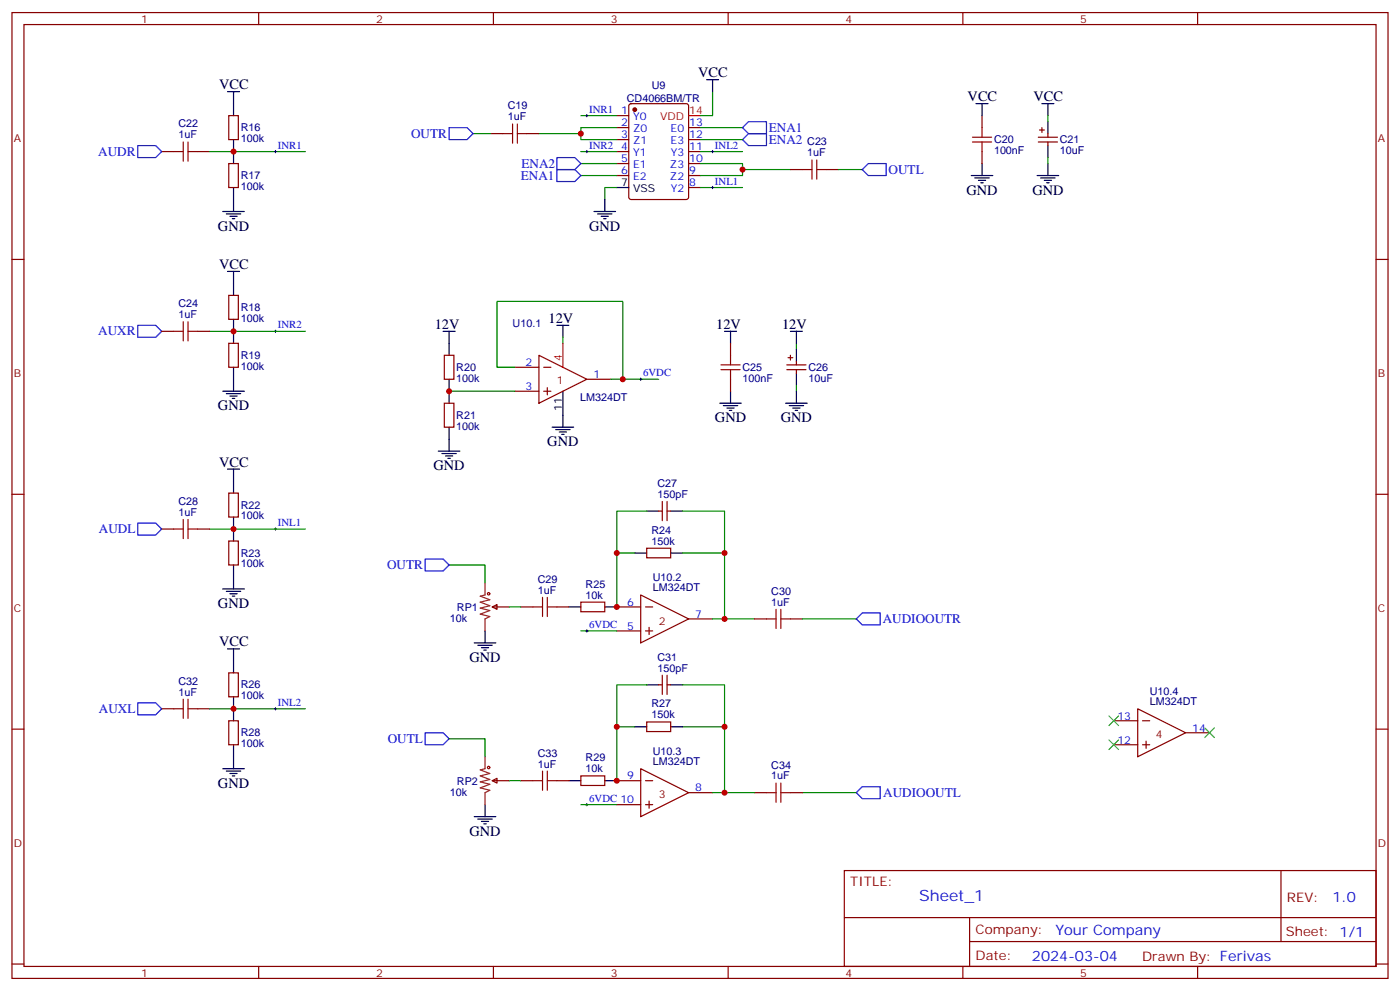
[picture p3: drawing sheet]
<svg xmlns="http://www.w3.org/2000/svg" width="412mm" height="292mm" viewBox="0 0 412 292" stroke-linecap="round" stroke-linejoin="round" font-family="sans-serif">
<g fill="none" stroke="#870000" stroke-width=".35">
<path d="M3.5 3.7h405.4v284.3h-405.4zM7.1 7.2h398.2v277.3h-398.2zM76.2 3.7v3.5M145.3 3.7v3.5M214.5 3.7v3.5M283.6 3.7v3.5M352.8 3.7v3.5M67.4 34h2.8v7.1h-2.8zM144.6 39.3h3.6M155.2 39.3h3.5M181.7 34h3.5M181.7 37.6h3.5"/>
<path d="M185.4 30.7l.5-.2h16.2l.7 .4v27.1l-.4 .7h-16.5l-.6-.4-.1-27.1zM202.8 37.6h3.6M289.3 34v3.6M306.2 38.3h1.4M306.9 37.6v1.4M308.7 39.3v1.1M47.6 44.6h3.6M58.2 44.6h3.5M67.4 48.2h2.8v7h-2.8zM181.7 41.1h3.5M181.7 44.6h3.5M181.7 48.2h3.5"/>
<path d="M181.7 51.7h3.5M202.8 41.1h3.6M202.8 44.6h3.6M202.8 48.2h3.6M202.8 51.7h3.6M202.8 55.2h3.6M232.8 49.9h3.6M243.4 49.9h3.5M289.3 44.6v3.6M305.9 40.4h5.6M305.9 41.8h5.6M308.7 41.8v1.1"/>
<path d="M3.5 76.4h3.6M405.3 76.4h3.6M47.6 97.5h3.6M58.2 97.5h3.5M67.4 87h2.8v7h-2.8zM67.4 101.1h2.8v7h-2.8zM130.9 104.6h2.8v7.1h-2.8zM130.9 118.7h2.8v7.1h-2.8zM151.7 108.1h7M151.7 115.2h7M158.7 104.6l14.2 7.1-14.2 7zM160.2 108.1h2.1"/>
<path d="M160.2 115.2h2.1M161.2 114.1v2.1M172.9 111.7h7M215.2 101.1v3.5M215.2 111.7v3.5M231.8 107.4h5.6M231.8 108.8h5.6M232.1 105.3h1.4M232.8 104.6v1.4M234.6 106.4v1M234.6 108.8v1.1M3.5 145.5h3.6"/>
<path d="M47.6 155.8h3.6M58.2 155.8h3.5M67.4 159.3h2.8v7h-2.8zM67.4 145.2h2.8v7h-2.8zM194 150.5h1.1M195.1 147.6v5.7M196.5 147.6v5.7M196.5 150.5h1.1M405.3 145.5h3.6M145 178.7l1.4-.7v1.4zM145 178.7h4.9M153.5 178.7h3.5"/>
<path d="M164 178.7h3.6M171.1 177.3h7.1v2.8h-7.1zM181.7 178.7h7M188.7 175.2l14.1 7-14.1 7.1zM190.1 178.7h2.2M190.5 161.4h7.1v2.8h-7.1zM67.4 198.1h2.8v7h-2.8zM181.7 185.7h7M190.1 185.7h2.2M191.2 184.7v2.1M195.1 198.8v5.6M196.5 198.8v5.6"/>
<path d="M202.8 182.2h7.1M222.2 182.2h3.6M232.8 182.2h3.6M3.5 214.7h3.6M47.6 208.7h3.6M58.2 208.7h3.5M67.4 212.2h2.8v7.1h-2.8zM190.5 212.5h7.1v2.9h-7.1zM194 201.6h1.1M196.5 201.6h1.1M328.1 219.3h7M328.1 212.2h7"/>
<path d="M335.1 208.7l14.1 7-14.1 7.1zM336.5 219.3h2.2M336.5 212.2h2.2M337.6 218.2v2.1M349.2 215.7h7.1M405.3 214.7h3.6M145 229.8l1.4-.7v1.4zM145 229.8h4.9M153.5 229.8h3.5M164 229.8h3.6M171.1 228.4h7.1v2.8h-7.1zM181.7 229.8h7"/>
<path d="M181.7 236.9h7M188.7 226.3l14.1 7.1-14.1 7zM190.1 229.8h2.2M190.1 236.9h2.2M191.2 235.8v2.1M202.8 233.4h7.1M222.2 233.4h3.6M232.8 233.4h3.6M248.7 256.3h156.6v28.2h-156.6zM377.3 256.3v20.9M248.7 270.1h156.5M285.6 277.2h119.6"/>
<path d="M285.6 270.1v14.2M3.5 283.8h3.6M76.2 284.5v3.5M145.3 284.5v3.5M214.5 284.5v3.5M283.6 284.5v3.5M352.8 284.5v3.5M405.3 283.8h3.6"/>
</g>
<circle cx="187" cy="32.3" r=".53" fill="#870000" stroke="#870000" stroke-width=".35"/>
<g fill="none" stroke="#000" stroke-width=".35">
<path d="M67 27h3.6M68.8 27v7M208.1 23.5h3.6M209.9 23.5v3.5M287.5 30.5h3.5M289.3 30.5v3.5M306.9 30.5h3.5M308.7 30.5v3.5M308.7 35.8v3.5M68.8 41.1v7.1M68.8 55.2v7.1M178.2 58.7v3.6"/>
<path d="M181.7 55.2h3.5M286.1 51.7h6.4M287.2 52.4h4.2M288.2 53.1h2.1M288.9 53.8h.7M289.3 48.2v3.5M305.5 51.7h6.4M306.6 52.4h4.2M307.6 53.1h2.1M308.3 53.8h.7M308.7 42.9v3.5M308.7 48.2v3.5"/>
<path d="M65.6 62.3h6.4M66.7 63h4.2M67 79.9h3.6M67.7 63.7h2.1M68.4 64.4h.7M68.8 79.9v7.1M175 62.3h6.3M176 63h4.3M177.1 63.7h2.1M177.8 64.4h.7M68.8 94v7.1M130.5 97.5h3.6"/>
<path d="M132.3 97.5v7.1M164 95.8h3.6M165.8 95.8v3.5M213.4 97.5h3.6M215.2 97.5v3.6M232.8 97.5h3.6M234.6 97.5v3.6M65.6 115.2h6.4M66.7 115.9h4.2M67.7 116.6h2.1M68.4 117.3h.7M68.8 108.1v7.1"/>
<path d="M132.3 111.7v7M165.8 115.2v10.6M212 118.7h6.4M213.1 119.4h4.2M215.2 115.2v3.5M231.4 118.7h6.4M232.5 119.4h4.2M234.6 102.8v3.6M234.6 109.9v3.5M234.6 115.2v3.5M67 138.1h3.6M68.8 138.1v7.1"/>
<path d="M129.1 132.8h6.4M130.2 133.5h4.2M131.2 134.2h2.1M131.9 134.9h.7M132.3 125.8v7M162.6 125.8h6.4M163.7 126.5h4.2M164.7 127.2h2.2M165.5 127.9h.7M214.1 120.1h2.2M214.8 120.8h.7M233.5 120.1h2.2"/>
<path d="M234.2 120.8h.7M68.8 152.2v7.1M190.5 150.5h3.5M197.6 150.5h3.5M65.6 173.4h6.4M66.7 174.1h4.2M67.7 174.8h2.1M68.4 175.5h.7M68.8 166.3v7.1M167.6 178.7h3.5M178.2 178.7h3.5M187 162.8h3.5"/>
<path d="M197.6 162.8h3.5M67 191h3.6M68.8 191v7.1M139.7 189.3h6.3M140.8 190h4.2M141.8 190.7h2.1M142.5 191.4h.7M142.9 185.7v3.6M68.8 205.1v7.1M68.8 219.3v7M187 214h3.5M190.5 201.6h3.5"/>
<path d="M197.6 214h3.5M197.6 201.6h3.5M65.6 226.3h6.4M66.7 227h4.2M67.7 227.7h2.1M68.4 228.4h.7M142.9 236.9v3.5M167.6 229.8h3.5M178.2 229.8h3.5M139.7 240.4h6.3M140.8 241.1h4.2M141.8 241.8h2.1"/>
<path d="M142.5 242.5h.7"/>
</g>
<path d="M202.8 34h3.6M165.8 101.1v7" fill="none" stroke="#f00" stroke-width=".35"/>
<g fill="none" stroke="#008700" stroke-width=".35">
<path d="M139.3 39.3h5.3M158.7 39.3h12.4M171.1 34h10.6M181.7 37.6h-10.6v3.5h10.6M206.4 37.6h12.3M209.9 27v7h-3.5M308.7 34v1.8M61.7 44.6h28.3M171.1 48.2h10.6M171.1 51.7h10.6M171.1 44.6h10.6M181.7 55.2h-3.5v3.5"/>
<path d="M206.4 48.2h12.3v3.5h-12.3M206.4 41.1h12.3M206.4 44.6h12.3M206.4 55.2h12.3M218.7 49.9h14.1M246.9 49.9h7.1M308.7 46.4v1.8M61.7 97.5h28.3M165.8 99.3v1.8M132.3 115.2h19.4M151.7 108.1h-5.3v-19.4h37v23h-3.5M183.4 111.7h10.6"/>
<path d="M234.6 101.1v1.7M234.6 113.4v1.8M61.7 155.8h28.3M190.5 150.5h-8.8v12.3M201.1 150.5h12.3v12.3M132.3 166.3h10.6v5.3M149.9 178.7h3.6M187 162.8h-5.3v15.9M201.1 162.8h12.3v19.4h-3.5M171.1 185.7h10.6M213.4 182.2h8.8M236.4 182.2h15.8"/>
<path d="M61.7 208.7h28.3M132.3 217.5h10.6v5.3M187 214h-5.3v15.8M190.5 201.6h-8.8v12.4M201.1 214h12.3v19.4h-3.5M201.1 201.6h12.3v12.4M149.9 229.8h3.6M171.1 236.9h10.6M213.4 233.4h8.8M236.4 233.4h15.8"/>
</g>
<g fill="none" stroke="#00f" stroke-width=".35">
<path d="M132.3 37.6h5.3l1.7 1.7-1.7 1.8h-5.3zM220.5 35.8h5.3v3.5h-5.3l-1.8-1.7zM40.6 42.9h5.3l1.7 1.7-1.7 1.8h-5.3zM164 49.9h5.3l1.8 1.8-1.8 1.7h-5.3zM164 46.4h5.3l1.8 1.8-1.8 1.7h-5.3zM218.7 41.1l1.8-1.8h5.3v3.6h-5.3zM254 49.9l1.8-1.7h5.3v3.5h-5.3zM40.6 95.8h5.3l1.7 1.7-1.7 1.8h-5.3zM40.6 154h5.3l1.7 1.8-1.7 1.7h-5.3zM125.2 164.6h5.3l1.8 1.7-1.8 1.8h-5.3zM252.2 182.2l1.8-1.8h5.3v3.6h-5.3zM40.6 206.9h5.3l1.7 1.8-1.7 1.7h-5.3z"/>
<path d="M125.2 215.7h5.3l1.8 1.8-1.8 1.8h-5.3zM252.2 233.4l1.8-1.8h5.3v3.5h-5.3z"/>
</g>
<g fill="none" stroke="#a10000" stroke-width=".35">
<path d="M148.2 39.3h2.8M151 36.5v5.7M152.4 39.3h2.8M152.4 36.5v5.7M289.3 37.6v2.8M51.2 44.6h2.8M54 41.8v5.6M55.4 44.6h2.8M55.4 41.8v5.6M236.4 49.9h2.8M239.2 47.1v5.6M240.6 49.9h2.8"/>
<path d="M240.6 47.1v5.6M286.5 41.8h5.6M286.5 40.4h5.6M289.3 41.8v2.8M51.2 97.5h2.8M54 94.7v5.7M55.4 94.7v5.7M55.4 97.5h2.8M212.4 108.8h5.6M212.4 107.4h5.6M215.2 104.6v2.8M215.2 108.8v2.9"/>
<path d="M51.2 155.8h2.8M54 152.9v5.7M55.4 152.9v5.7M55.4 155.8h2.8M157 178.7h2.8M159.8 175.9v5.6M161.2 178.7h2.8M161.2 175.9v5.6M228.6 179.4v5.6M230 179.4v5.6M225.8 182.2h2.8M230 182.2h2.8"/>
<path d="M51.2 208.7h2.8M54 205.8v5.7M55.4 205.8v5.7M55.4 208.7h2.8M157 229.8h2.8M159.8 227v5.7M161.2 227v5.7M161.2 229.8h2.8M225.8 233.4h2.8M228.6 230.5v5.7M230 230.5v5.7M230 233.4h2.8"/>
<circle cx="143.9" cy="174.8" r=".35"/>
<circle cx="143.9" cy="226" r=".35"/>
</g>
<g fill="none" stroke="#000" stroke-width=".29">
<path d="M172.5 34h.7M172.9 33.7v.7M80.8 44.6h.7M81.1 44.3v.7M172.5 44.6h.7M172.9 44.3v.7M209.5 44.6h.8M209.5 55.2h.8M209.9 44.3v.7M209.9 54.9v.7M80.8 97.5h.7M81.1 97.2v.7"/>
<path d="M188.4 111.7h.7M188.7 111.3v.7M80.8 155.8h.7M81.1 155.4v.7M172.5 185.7h.7M172.9 185.4v.7M80.8 208.7h.7M81.1 208.3v.7M172.5 236.9h.7M172.9 236.5v.7"/>
</g>
<path d="M142.9 171.6v3.6l-1.4 .3 2.8 1.1-2.8 .7 2.8 1-2.8 .7 2.8 .7-2.8 1.1 2.8 .7-1.4 .7v3.5M142.9 222.8v3.5l-1.4 .4 2.8 1-2.8 .7 2.8 1.1-2.8 .7 2.8 .7-2.8 1.1 2.8 .7-1.4 .7v3.5" fill="none" stroke="#8c2424" stroke-width=".35"/>
<path d="M326.7 217.8l2.8 2.9M326.7 210.8l2.8 2.8M329.5 217.8l-2.8 2.9M329.5 210.8l-2.8 2.8M354.9 214.3l2.8 2.8M357.7 214.3l-2.8 2.8" fill="none" stroke="#3c3" stroke-width=".35"/>
<g fill="#c00">
<circle cx="68.8" cy="44.6" r=".88"/>
<circle cx="68.8" cy="97.5" r=".88"/>
<circle cx="68.8" cy="208.7" r=".88"/>
<circle cx="68.8" cy="155.8" r=".88"/>
<circle cx="171.1" cy="39.3" r=".88"/>
<circle cx="218.7" cy="49.9" r=".88"/>
<circle cx="132.3" cy="115.2" r=".88"/>
<circle cx="183.4" cy="111.7" r=".88"/>
<circle cx="181.7" cy="178.7" r=".88"/>
<circle cx="213.4" cy="182.2" r=".88"/>
<circle cx="213.4" cy="233.4" r=".88"/>
<circle cx="181.7" cy="229.8" r=".88"/>
<circle cx="181.7" cy="162.8" r=".88"/>
<circle cx="213.4" cy="162.8" r=".88"/>
<circle cx="181.7" cy="214" r=".88"/>
<circle cx="213.4" cy="214" r=".88"/>
</g>
<text font-size="4.6" fill="#00f" x="270.8" y="265.3">Sheet_1</text>
<g font-size="4.2">
<text x="205.7" y="22.8">VCC</text>
<text x="64.6" y="26.3">VCC</text>
<text x="285" y="29.8">VCC</text>
<text x="304.4" y="29.8">VCC</text>
<text x="284.7" y="57.3">GND</text>
<text x="304.1" y="57.3">GND</text>
<text x="64.2" y="67.9">GND</text>
<text x="173.6" y="67.9">GND</text>
<text x="64.6" y="79.2">VCC</text>
<text x="161.6" y="95.1">12V</text>
<text x="128.1" y="96.8">12V</text>
<text x="211" y="96.8">12V</text>
<text x="230.4" y="96.8">12V</text>
<text x="64.2" y="120.8">GND</text>
<text x="210.6" y="124.4">GND</text>
<text x="230" y="124.4">GND</text>
<text x="161.2" y="131.4">GND</text>
<text x="64.6" y="137.4">VCC</text>
<text x="127.7" y="138.5">GND</text>
<text x="64.2" y="179">GND</text>
<text x="64.6" y="190.3">VCC</text>
<text x="138.3" y="194.9">GND</text>
<text x="64.2" y="232">GND</text>
<text x="138.3" y="246.1">GND</text>
</g>
<g font-size="4.2" fill="#00f">
<text x="392.5" y="265.6">1.0</text>
<text x="310.9" y="275.1">Your Company</text>
<text x="304" y="282.9">2024-03-04</text>
</g>
<g font-size="3.9" fill="#00f">
<text x="121.1" y="40.5">OUTR</text>
<text x="226.5" y="38.8">ENA1</text>
<text x="28.9" y="45.8">AUDR</text>
<text x="226.5" y="42.4">ENA2</text>
<text x="153.4" y="52.9">ENA1</text>
<text x="153.6" y="49.3">ENA2</text>
<text x="261.8" y="51.2">OUTL</text>
<text x="28.9" y="98.7">AUXR</text>
<text x="29.1" y="157">AUDL</text>
<text x="114" y="167.5">OUTR</text>
<text x="260" y="183.5">AUDIOOUTR</text>
<text x="29.1" y="209.9">AUXL</text>
<text x="114.2" y="218.7">OUTL</text>
<text x="260.2" y="234.7">AUDIOOUTL</text>
</g>
<g font-size="3.9" fill="#800">
<text x="250.5" y="260.9">TITLE:</text>
<text x="379.1" y="265.6">REV:</text>
<text x="287.4" y="275.1">Company:</text>
<text x="378.7" y="275.7">Sheet: 1/1</text>
<text x="287.4" y="282.8">Date:</text>
<text x="336.4" y="282.8">Drawn By: Ferivas</text>
</g>
<g font-size="3.2" fill="#800">
<text x="41.6" y="6.7">1</text>
<text x="110.8" y="6.7">2</text>
<text x="179.9" y="6.7">3</text>
<text x="249.1" y="6.7">4</text>
<text x="318.2" y="6.7">5</text>
<text x="4.1" y="41.8">A</text>
<text x="405.9" y="41.8">A</text>
<text x="4.1" y="110.9">B</text>
<text x="164" y="113.2">1</text>
<text x="405.9" y="110.9">B</text>
<text x="4.1" y="180.1">C</text>
<text x="194" y="184">2</text>
<text x="405.9" y="180.1">C</text>
<text x="340.4" y="217.3">4</text>
<text x="194" y="234.9">3</text>
<text x="4.1" y="249.2">D</text>
<text x="405.9" y="249.2">D</text>
<text x="41.6" y="287.5">1</text>
<text x="110.8" y="287.5">2</text>
<text x="179.9" y="287.5">3</text>
<text x="249.1" y="287.5">4</text>
<text x="318.2" y="287.5">5</text>
</g>
<g font-size="3.2" fill="#000080">
<text x="184.6" y="29.9">CD4066BM/TR</text>
<text x="192" y="26.3">U9</text>
<text x="149.6" y="35.5">1uF</text>
<text x="149.6" y="32.2">C19</text>
<text x="52.6" y="40.7">1uF</text>
<text x="52.6" y="37.5">C22</text>
<text x="70.9" y="41.8">100k</text>
<text x="70.9" y="38.6">R16</text>
<text x="237.8" y="46">1uF</text>
<text x="237.8" y="42.8">C23</text>
<text x="292.8" y="45.3">100nF</text>
<text x="292.8" y="42.2">C20</text>
<text x="312.2" y="45.4">10uF</text>
<text x="312.2" y="42.2">C21</text>
<text x="70.9" y="52.7">R17</text>
<text x="70.9" y="55.9">100k</text>
<text x="52.6" y="93.7">1uF</text>
<text x="52.6" y="90.4">C24</text>
<text x="70.9" y="94.7">100k</text>
<text x="70.9" y="91.5">R18</text>
<text x="151" y="96.4">U10.1</text>
<text x="70.9" y="105.7">R19</text>
<text x="70.9" y="108.8">100k</text>
<text x="134.4" y="112.4">100k</text>
<text x="134.4" y="109.2">R20</text>
<text x="218.7" y="112.4">100nF</text>
<text x="218.7" y="109.2">C25</text>
<text x="238.1" y="112.4">10uF</text>
<text x="238.1" y="109.3">C26</text>
<text x="170.9" y="118.1">LM324DT</text>
<text x="134.4" y="123.3">R21</text>
<text x="134.4" y="126.5">100k</text>
<text x="193.7" y="143.4">C27</text>
<text x="52.6" y="148.6">C28</text>
<text x="70.9" y="149.8">R22</text>
<text x="193.7" y="146.6">150pF</text>
<text x="52.6" y="151.9">1uF</text>
<text x="70.9" y="152.9">100k</text>
<text x="191.9" y="160.3">150k</text>
<text x="191.9" y="157.1">R24</text>
<text x="70.9" y="167">100k</text>
<text x="70.9" y="163.9">R23</text>
<text x="158.4" y="171.6">C29</text>
<text x="172.5" y="173">R25</text>
<text x="192.3" y="174">LM324DT</text>
<text x="192.3" y="171">U10.2</text>
<text x="134.6" y="179.8">RP1</text>
<text x="158.4" y="174.8">1uF</text>
<text x="172.5" y="176.2">10k</text>
<text x="227.2" y="178.3">1uF</text>
<text x="227.2" y="175.1">C30</text>
<text x="132.5" y="183">10k</text>
<text x="193.7" y="197.7">150pF</text>
<text x="193.7" y="194.6">C31</text>
<text x="52.6" y="201.6">C32</text>
<text x="70.9" y="202.7">R26</text>
<text x="52.6" y="204.8">1uF</text>
<text x="70.9" y="205.8">100k</text>
<text x="191.9" y="208.3">R27</text>
<text x="338.7" y="207.5">LM324DT</text>
<text x="338.7" y="204.6">U10.4</text>
<text x="191.9" y="211.5">150k</text>
<text x="70.9" y="220">100k</text>
<text x="70.9" y="216.8">R28</text>
<text x="158.4" y="226">1uF</text>
<text x="158.4" y="222.7">C33</text>
<text x="172.5" y="227.4">10k</text>
<text x="172.5" y="224.1">R29</text>
<text x="192.3" y="225.1">LM324DT</text>
<text x="192.3" y="222.2">U10.3</text>
<text x="227.2" y="226.3">C34</text>
<text x="134.6" y="231">RP2</text>
<text x="227.2" y="229.5">1uF</text>
<text x="132.5" y="234.2">10k</text>
</g>
<g font-size="3.2" fill="#00f">
<text x="173.6" y="33.2">INR1</text>
<text x="183" y="33.7">1</text>
<text x="186.5" y="35.5">Y0</text>
<text x="183" y="37.2">2</text>
<text x="183" y="40.7">3</text>
<text x="186.5" y="39">Z0</text>
<text x="197.5" y="39">E0</text>
<text x="203" y="40.7">12</text>
<text x="203" y="37.2">13</text>
<text x="81.8" y="43.7">INR1</text>
<text x="173.6" y="43.7">INR2</text>
<text x="183" y="44.3">4</text>
<text x="183" y="47.8">5</text>
<text x="186.5" y="42.5">Z1</text>
<text x="186.5" y="46">Y1</text>
<text x="197.5" y="42.5">E3</text>
<text x="197.6" y="46">Y3</text>
<text x="203" y="47.8">10</text>
<text x="203" y="44.3">11</text>
<text x="210.6" y="43.7">INL2</text>
<text x="183" y="51.3">6</text>
<text x="186.5" y="49.6">E1</text>
<text x="186.5" y="53.1">E2</text>
<text x="197.4" y="53.1">Z2</text>
<text x="197.4" y="49.6">Z3</text>
<text x="203" y="51.3">9</text>
<text x="197.6" y="56.6">Y2</text>
<text x="203" y="54.9">8</text>
<text x="210.6" y="54.3">INL1</text>
<text x="81.8" y="96.7">INR2</text>
<text x="154.8" y="107.8">2</text>
<text x="174.8" y="111.3">1</text>
<text x="189.4" y="110.8">6VDC</text>
<text x="154.8" y="114.8">3</text>
<text x="81.8" y="154.9">INL1</text>
<text x="184.8" y="178.3">6</text>
<text x="173.6" y="184.9">6VDC</text>
<text x="184.8" y="185.4">5</text>
<text x="204.8" y="181.9">7</text>
<text x="81.8" y="207.8">INL2</text>
<text x="329.2" y="211.8">13</text>
<text x="351.2" y="215.4">14</text>
<text x="329.2" y="218.9">12</text>
<text x="184.8" y="229.5">9</text>
<text x="204.8" y="233">8</text>
<text x="173.6" y="236">6VDC 10</text>
</g>
<g font-size="3.2" fill="#f00">
<text x="194.5" y="35.5">VDD</text>
<text x="203" y="33.7">14</text>
<text x="165.5" y="106.4" transform="rotate(-90 165.5 106.4)">4</text>
</g>
<g font-size="3.2">
<text x="183" y="54.9">7</text>
<text x="186.5" y="56.6">VSS</text>
<text x="165.5" y="121" transform="rotate(-90 165.5 121)">11</text>
</g>
</svg>
